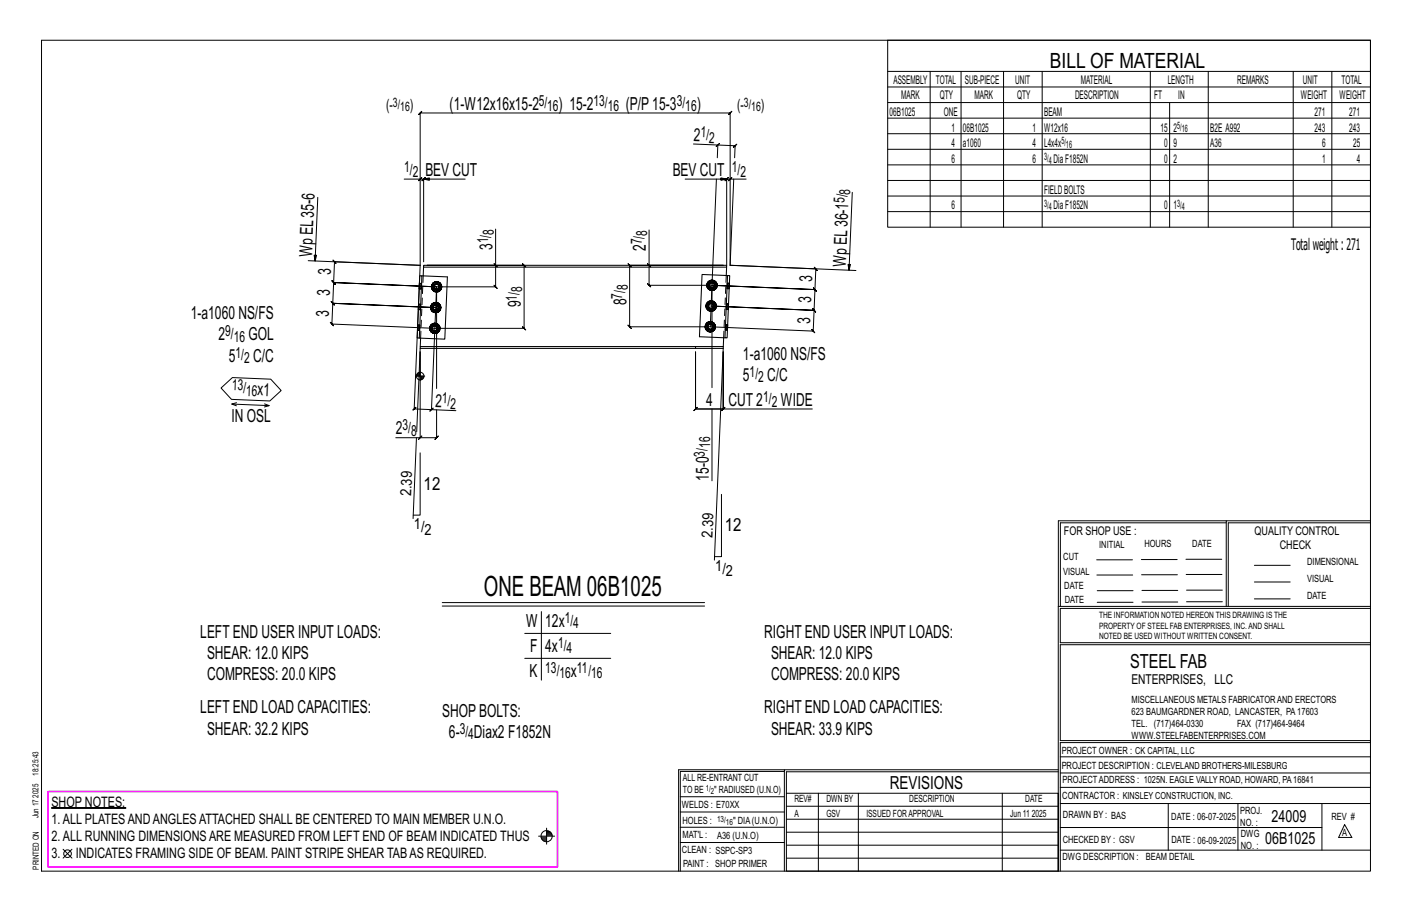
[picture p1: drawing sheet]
<svg xmlns="http://www.w3.org/2000/svg" width="432mm" height="279mm" viewBox="0 0 432 279" stroke-linecap="round" stroke-linejoin="round" font-family="sans-serif">
<path d="M15.7 246.9h22.8v.2h-22.8z" fill="#000" stroke="#000" stroke-width=".31"/>
<g fill="none" stroke="#000" stroke-width=".31">
<path d="M12.7 12.3h406.4v254h-406.4zM271.5 12.3h147.6v57.2h-147.6zM271.5 21.8h147.6M271.5 26.6h147.6M271.5 31.4h147.6M271.5 36.1h147.6M284.5 21.8v47.7M293.9 21.8v47.7M306.9 21.8v47.7M318.7 21.8v47.7M351.8 21.8v47.7M357.7 31.4v38.1"/>
<path d="M369.5 21.8v47.7M395.5 21.8v47.7M407.3 21.8v47.7M123.6 54.7h4.9l-.5 .5 1-1-.5 .5h1.1l-.5 .5 1-1-.5 .5v25.3M129.6 54.7l1.7 .4v-.7l-1.7 .3h12.7M209.5 54.7h12.7l-1.7 .4v-.7l1.7 .3M212.1 44l7.4 .3-.1 3.9M219 44.8l1-.9zM219.1 54.7l-1.9 45.2M219.5 44.3l5.3 .3-.5 .4 1-.9-.5 .5-.1 3.6M224.4 54.7l-1.1 26.4M228.2 54.7h-4.9l.5-.5-1 1 .5-.5h-1.1l.5-.5-1 1 .5-.5v26.4"/>
<path d="M260.6 58.8l-1 23.8-.3-1.8 .8 .1-.5 1.7M271.5 40.9h147.6M271.5 45.6h147.6M271.5 50.4h147.6M271.5 55.2h147.6M271.5 59.9h147.6M94.3 79.7l34.2 1.4M97.2 60.3l-.8 19.5-.3-1.8h.7l-.4 1.8M151.6 70v11.1h-21h29.7l-.5-.5 1 1-.5-.5v19.3l-.5-.5 1 1-.5-.5h-27.3l-31.5-1.3 .5 .5-1-1.1 .5 .6 .3-6.4 .4 .5-.9-1 .5 .5 31.4 1.3-31.4-1.3 .4 .5-.9-1 .5 .5 .2-6.3 .5 .5-.9-1.1 .4 .6 31.5 1.3-31.5-1.3 .5 .5-.9-1.1 .4 .6 .3-6.4 .5 .5-1-1 .5 .5 26.2 1.1M198.5 70.3v10.8h22.7h-28.7l-.5-.5 1 1-.5-.5v18.8l-.5-.5 1 1-.5-.5h24.7M271.5 64.7h147.6M128.5 81.1l-1.8 43.9-.6 .5 1.1-1-.5 .5 5.2 .2"/>
<path d="M128.5 81.1v-46.6l-.5 .5 1-1-.5 .5h94.8l-.5 .5 1-1-.5 .5v46.6M131.6 99.8l.4 .2v.4M131.7 94h.5M131.8 93.4l.5 .2-.1 .4M132 87.7h.5M132 100l.3-.4-.4-.3a1.52 1.52 0 0 0 0 2.1l.4-.3-.3-.3M132.1 87.1l.5 .2-.1 .4M132.2 95.1l.5 .3M132.2 94l.1 .4-.5 .2M132.3 93.6l.2-.3-.3-.3a1.52 1.52 0 0 0 0 2.1l.3-.3-.2-.4M132.4 99l-.5 .3M132.4 88.8l.5 .3"/>
<path d="M132.5 87.7l.1 .4-.5 .2M132.5 94.8l.4 .2-.2 .4 .5 .2M132.6 87.3l.2-.3-.4-.4a1.52 1.52 0 0 0 0 2.2l.4-.4-.2-.3M132.7 92.6l-.5 .4M132.8 88.4l.3 .2-.2 .5 .6 .1M132.9 95l.3 .1v.5l.6-.2M132.9 86.3l-.5 .3M133 98.9l-.6 .1 .2 .4-.3 .2M133 99.3l.4 .1 .2-.4 .5 .3-.4 .3M133.1 88.6l.4 .1v.5l.6-.1M133.2 92.5l-.5 .1 .2 .5-.4 .2M133.2 93l.4 .1 .2-.5 .5 .4-.3 .3"/>
<path d="M133.4 99.4l.3 .2 .3 .8h.5l-.1 .6M133.5 86.2l-.6 .1 .2 .4-.3 .3M133.5 86.7h.4l.2-.4 .5 .3-.4 .4M133.6 99l-.6-.1v.4l-.4 .1M133.6 93.1l.4 .2 .3 .7h.5l-.1 .6M133.8 92.6l-.6-.1v.5l-.3 .1M133.9 86.7l.3 .3 .3 .7h.5l-.1 .6M134 94.8l.3 .3-.5 .3-.2-.4-.4 .1M134.1 99.3l.3 .5-.5 .2M134.1 86.3l-.6-.1v.5h-.4M134.2 94.4l.5 .2-.4 .5M134.2 88.4l.4 .4-.5 .3-.2-.5-.4 .1"/>
<path d="M134.3 94l-.3 .8-.4 .2M134.3 93l.4 .4-.5 .2M134.4 99.8l.1 .6M134.5 88.1l.4 .2-.3 .5M134.5 87.7l-.3 .7-.3 .2M134.6 86.6l.3 .5-.4 .2M134.7 93.4l.1 .6M134.9 87.1l.1 .6M151.1 80.6l1 1zM151.6 81.1v6.6l-.5-.5 1 1-.5-.5h-18.1M198 80.6l1 1zM198.5 81.1v6.1l-.5-.5 1 1-.5-.5h19.2v31.3"/>
<path d="M215.7 99.9h.5M215.8 99.3l.5 .2-.1 .4M215.9 93.6h.5M216.1 93l.4 .2-.1 .4M216.2 99.9l.1 .4-.5 .2M216.2 87.2h.5M216.3 99.5l.2-.3-.4-.4a1.52 1.52 0 0 0 0 2.2l.4-.4-.2-.3M216.3 86.6l.5 .2-.1 .4M216.4 94.6l.5 .4M216.4 93.6l.1 .4-.4 .1M216.5 93.2l.2-.4-.3-.3a1.52 1.52 0 0 0 0 2.1l.3-.3-.2-.3M216.6 98.5l-.5 .3"/>
<path d="M216.7 88.3l.5 .3M216.7 87.2l.1 .4-.5 .2M216.7 94.3l.4 .2-.2 .5 .6 .1M216.8 86.8l.2-.3-.3-.4a1.52 1.52 0 0 0 0 2.2l.3-.4-.2-.3M216.9 92.1l-.5 .4M217 87.9l.3 .3-.1 .4 .5 .1M217.1 94.5l.4 .1v.5l.5-.1M217.2 85.8l-.5 .3M217.2 98.4l-.6 .1 .2 .5-.3 .2M217.2 98.9l.4 .1 .2-.5 .5 .3-.4 .4M217.3 88.2h.4v.5l.6-.1M217.5 92l-.6 .1 .2 .5-.4 .2"/>
<path d="M217.5 92.5l.4 .1 .1-.5 .5 .4-.3 .3M217.6 99l.3 .2 .3 .7h.5l-.1 .6M217.7 85.7l-.5 .1 .1 .5-.3 .2M217.7 86.2l.4 .1 .2-.5 .5 .3-.3 .4M217.8 98.5l-.6-.1v.5l-.4 .1M217.9 92.6l.3 .2 .3 .8h.5l-.1 .5M218 92.1l-.5-.1v.5l-.4 .1M218.1 86.3l.4 .2 .3 .7h.5l-.2 .6M218.2 94.3l.3 .3-.5 .4-.1-.5-.4 .1M218.2 99.9l-.3 .7-.3 .2M218.3 98.8l.3 .5-.5 .2M218.3 85.8l-.6-.1v.5l-.4 .1"/>
<path d="M218.4 94l.5 .1-.4 .5M218.5 87.9l.3 .4-.5 .3-.2-.4h-.4M218.5 93.6l-.3 .7-.3 .2M218.5 92.5l.4 .5-.5 .2M218.6 99.3l.1 .6M218.7 87.6l.4 .2-.3 .5M218.8 87.2l-.3 .7-.4 .3M218.8 86.1l.3 .5-.4 .2M218.9 93l.1 .6M219.1 86.6l.2 .6M223.3 81.1l26.2 1.1-.5-.5 1 1-.5-.5-.3 6.3-.5-.5 1 1-.5-.5-31.5-1.3 31.5 1.3-.5-.5 1 1-.5-.5-.2 6.4-.5-.6 .9 1.1-.4-.5-31.5-1.3 31.5 1.3-.5-.6 .9 1.1-.4-.5-.3 6.3-.5-.5 1 1-.5-.5-31.5-1.3M223.3 81.1l38.5 1.6"/>
<path d="M67.6 118.6l3.5-3.2 11.7 .5 3.2 3.5-3.5 3.2-11.7-.5zM127.1 115h2.8M127.4 114.5v.5M127.6 114.2v.8M127.9 114v1M128.1 113.9v1.1M128.3 113.8v1.2M128.5 116.4v-8.8v26.2h-7.5M128.5 106.5l-1.1 25.4M128.7 115v1.1M128.9 115v1.1M129.1 115v.9"/>
<path d="M129.3 115v.8M129.5 115v.5M131.5 100.4h.5M131.9 101.4l.5 .4M132 100.4v.4l-.4 .2M132.3 101.1l.3 .2-.2 .5 .6 .1M132.6 101.3l.4 .1v.5l.6-.1M133.5 118.8v-31.1l-1.6 37.5 7.5 .3M133.7 101.1l.4 .3-.5 .4-.2-.5-.4 .1M133.9 100.8l.5 .2-.3 .4M134 100.4l-.3 .7-.3 .2M216.1 101l.5 .3"/>
<path d="M216.5 100.6l.3 .2-.2 .5 .6 .1M216.8 100.8l.4 .1v.5l.6-.1M217.9 100.6l.4 .4-.5 .3-.2-.5-.4 .1M218.1 100.3l.5 .2-.3 .5M221.2 106.5l-2.7 64.7M70.9 123.5l11.4 .5-1.4 .4M72.3 123.1l-1.4 .4 1.4 .6M80.9 123.5l1.4 .5M127.4 133.8l-1.1 24.7M128 134.3l1-1zM128.5 138.4v19.1h-2.1M131.4 125.7l1.1-1z"/>
<path d="M133.5 125.3v8.5l.5-.5-1 1 .5-.5h-5M217.7 125v22M221.2 125l.5-.5-1 1zM221.2 125h-8.5l.5-.5-1 1 .5-.5v-17.4v17.4l-.5 .5 1-1-.5 .5h8.5l-.5 .5 1-1-.5 .5v-17.4v17.4h27.2M220.6 151.1v19.1h-2.1M375 159.8h-50.7v25.6M375 159.2h-51.3l-.1 107.1M419.1 159.2h-44.1v26.2M419.1 159.8h-43.5v25.6M335.4 171.1h10.9M335.4 175.8h11M349 171h11"/>
<path d="M349.1 175.7h11M362.7 171h10.9M362.7 175.6h11M383.6 172.8h11M383.6 177.9h11M135.2 184.2h80.3M135.2 185.3h80.3M160.5 193.6h26.3M165.6 187v20.9M323.7 185.4h95.4M335.5 184.1h11M335.5 180.6h11"/>
<path d="M349.2 184h11M349.2 180.5h11M362.9 180.4h10.9M362.9 184h10.9M383.6 183.1h11M419.1 186h-94.9v10.5h94.9M419.1 197.1h-94.9v29.3h94.9v.6h-94.9v39.3M160.5 201.2h26.3M239.9 235.8h-31.9v30.5M239.9 235.3h-32.4v31M323.6 235.3h-83.7v31M323.6 235.9h-83.1v6.6"/>
<path d="M324.2 236.3h94.9M324.2 231.4h94.9M19.3 259.6l2.7 2.7M22 259.6l-2.7 2.7M164.7 255.6h4.9M165.5 255.9h1.7M165.5 256.2h1.7M165.6 256.5h1.6M165.9 256.8h1.3M166.2 257h1M167.2 253.2v4.9M167.2 254.5h1.2"/>
<path d="M167.2 254.2h.9M167.2 254.7h1.4M167.2 255.3h1.6M167.2 255h1.6M208 252.9h31.9M208 257.5h31.9M208 243.6h31.9M208 248.2h31.9M240.5 242.5h83.1v23.8h-83.1zM240.5 258.4h83.1M240.5 254.4h83.1M240.5 250.4h83.1"/>
<path d="M240.5 246.5h83.1M250.3 242.5v23.8M262.5 242.5v23.8M306.5 242.5v23.8M324.2 253h80.1M324.2 245.6h94.9M324.2 259.9h94.9M324.2 240.7h94.9M357.3 245.6v14.3M378.6 245.6v14.3M404.3 245.6v14.3M411.2 252.1l2.2 3.9h-4z"/>
<path d="M240.5 262.3h83.1"/>
<circle cx="128.5" cy="115" r="1.16"/>
<circle cx="167.2" cy="255.6" r="1.71"/>
<circle cx="20.6" cy="261" r="1.17"/>
</g>
<path d="M14.7 242h155.8v23h-155.8z" fill="none" stroke="#f0f" stroke-width=".5"/>
<path d="M128.4 84.3h.6l-.8 19.1-.6-.1zM129 84.3l7.8 .3-.8 19.1-7.8-.3M129.5 81.7l-.1 2.6M129.6 81.1h92.6v.6h-92.7zM222.2 81.7l-.1 2.5M222.5 84.2l.7 .1-.8 19h-.7zM222.5 84.2l-7.8-.3-.8 19 7.8 .4M128.5 105.9h84.2v.6h-84.2zM128.6 103.4l-.1 2.5M212.7 105.9h8.5v.6h-8.5M221.3 103.2l-.1 2.7" fill="none" stroke="#000" stroke-width=".32"/>
<g fill="none" stroke="#000" stroke-width=".31" stroke-dasharray="2 1.4">
<path d="M127.7 99.8v-.3l.7 .1v.3M127.7 99.5v-.1h.7v.2M127.7 99.4h.7M127.9 94.6l.7 .1zM127.9 94.6v-.2M127.9 94.1v.3h.7v.2M128 93.8v-.3h.6v.3M128 93.5v-.3h.7l-.1 .3M128 93.2v-.2h.7v.2M128 93h.7M128.2 88.3l.7 .1zM128.2 88.3v-.2"/>
<path d="M128.2 87.8v.3h.7v.2M128.2 87.5v-.4l.7 .1v.3M128.2 87.1v-.2h.7v.3M128.2 86.9v-.2h.7v.2M128.2 86.7h.7M128.6 94.2v-.4h-.6l-.1 .3 .7 .1v.2M128.9 87.8v-.3h-.7v.3h.7v.3M129.4 84.3l-.8 19.1M131.5 99.8l-.1 .6zM131.6 99.8l.4 .2v.4M131.7 94l.1 .6zM131.7 94l.8-1.3-.8 1.3 .8 1.4-.8-1.4h.5"/>
<path d="M131.8 93.4l-.1 .6zM131.8 94.6l.3 .6zM131.8 94.6l.5-.2-.1-.4M131.8 93.4l.5 .2-.1 .4M131.9 99.2l-.4 .6zM131.9 99.2l.5-.3zM131.9 99.3l.5-.3zM131.9 99.3l.5-.3M131.9 87.7l.1 .6zM132 87.7l.1 .6zM132 87.7l.8-1.3-.8 1.3 .8 1.3-.8-1.3h.5M132 100l.6-.6"/>
<path d="M132 87.1l-.1 .6zM132 88.3l.4 .5zM132.1 88.3l.5-.2-.1-.4M132.1 87.1l.5 .2-.1 .4M132.1 92.9l-.3 .5zM132.1 95.2l.5 .3zM132.1 92.9l.5-.3zM132.2 95.1l.5 .3zM132.2 95.1l.5 .3M132.2 93l.5-.4zM132.2 93l.5-.4M132.2 99.1h1.5z"/>
<path d="M132.3 99.6l-.4-.3-.4 1.1 .1-.6v1.2l.3 .4-.3-.4 .3 .4 .4-.3M132.3 100l-.1 .4zM132.3 100l.3-.3zM132.3 94.4l.6 .6M132.3 93.6l.6-.5M132.4 98.9l.6-.1zM132.4 86.6l-.4 .5zM132.4 88.8l.5 .4zM132.4 86.6l.5-.4zM132.4 88.8l.5 .3zM132.4 88.8l.5 .3M132.4 86.6l.5-.3z"/>
<path d="M132.4 86.6l.5-.3M132.5 94l.1 .4zM132.5 95.4h1.5zM132.5 92.7h1.5zM132.5 93.3l-.3-.3-.5 1 .1-.6v1.2l.4 .5-.4-.5 .4 .5 .3-.3M132.6 93.6l-.1 .4zM132.6 94.4l.3 .3zM132.6 93.6l.3-.3zM132.6 88.1l.5 .5M132.6 87.3l.5-.6M132.6 99.7l.4-.1zM132.6 95.5l.6 .1z"/>
<path d="M132.6 92.6l.6-.2zM132.7 87.7l.1 .4zM132.8 89h1.5zM132.8 86.4h1.5zM132.8 87l-.4-.4-.4 1.1 .1-.6v1.2l.3 .5-.3-.5 .3 .5 .4-.4M132.8 87.3l-.1 .4zM132.8 88.1l.3 .3zM132.8 87.3l.3-.3zM132.9 95l.3 .1v.5l-.5-.2 .5 .2-.5-.2zM132.9 94.7l.3 .1zM132.9 93.3l.3-.1zM132.9 89.2l.6 .1z"/>
<path d="M132.9 86.2l.6-.1zM133 98.9l-.6 .1 .6-.1-.6 .1 .2 .4 .4-.1M133 99.6l.4 .1zM133 98.9l.6 .1-.6-.1 .6 .1-.2 .4-.4-.1zM133 98.8l.6 .1zM133.1 88.6l.4 .1v.5l-.6-.1 .6 .1-.6-.1zM133.1 88.4l.4 .1zM133.1 87l.4-.1zM133.2 92.5l-.5 .1 .5-.1-.5 .1 .2 .5 .3-.1M133.2 95.6l.7-.1zM133.2 95.6l.6-.2zM133.2 95.6l.6-.2"/>
<path d="M133.2 95.1l.4-.1 .2 .4M133.2 94.8l.4-.1zM133.2 93.2l.4 .1zM133.2 92.5l.6 .1-.6-.1 .6 .1-.2 .5-.4-.1zM133.2 92.4l.7 .2zM133.4 99.7l.3 .3zM133.4 99.4l.3 .2M133.5 86.2l-.6 .1 .6-.1-.6 .1 .2 .4h.4M133.5 89.3l.6-.1zM133.5 89.2l.6-.1zM133.5 89.2l.6-.1M133.5 88.7l.4-.1 .2 .5"/>
<path d="M133.5 88.5l.4-.1zM133.5 86.9l.4 .1zM133.5 86.2l.6 .1-.6-.1 .6 .1-.2 .4h-.4zM133.5 86.1l.6 .1zM133.6 99l.5 .3zM133.6 99l.5 .3M133.6 98.9l.5 .3zM133.6 95l.4-.2M133.6 94.7l.3-.3zM133.6 93.3l.3 .3zM133.6 93.1l.4 .2M133.7 100l.1 .4z"/>
<path d="M133.7 99.1l.8 1.3zM133.8 95.4l.5-.3zM133.8 95.4l.5-.3M133.8 92.6l.5 .4zM133.8 92.6l.5 .4M133.9 95.5l.5-.3zM133.9 92.6l.5 .3zM133.9 88.6l.3-.2M133.9 88.4l.3-.3zM133.9 87l.3 .3zM133.9 86.7l.3 .3M133.9 100l.5-.2-.3-.5"/>
<path d="M133.9 93.6l.1 .4zM134 92.7l.8 1.3zM134 94l-.1 .4zM134.1 99.3l-.4 .3 .3 .8h.5l-.1 .6M134.1 89.1l.5-.3zM134.1 89.1l.5-.3M134.1 86.3l.5 .3zM134.1 86.3l.5 .3M134.1 99.2l.4 .6zM134.1 89.2l.5-.4zM134.1 86.2l.5 .4zM134.2 94.4l.5 .2-.4 .5"/>
<path d="M134.2 93.6l.5-.2-.4-.4M134.2 87.3l.1 .4zM134.3 86.4l.7 1.3zM134.3 87.7l-.1 .4zM134.3 95.1l-.3-.3 .3-.8M134.3 93l-.3 .3 .3 .7h.5l-.1 .6M134.4 92.9l.3 .5zM134.4 99.8l.1 .6zM134.4 99.8l.1 .6M134.5 99.8l.1 .6zM134.5 88.1l.4 .2-.3 .5M134.5 87.3l.4-.2-.3-.5"/>
<path d="M134.6 88.8l-.4-.4 .3-.7M134.6 86.6l-.4 .4 .3 .7h.5l-.1 .6M134.6 86.6l.4 .5zM134.7 93.4l.1 .6zM134.7 93.4l.1 .6M134.7 94.6l-.3 .6zM134.8 94l-.8 1.4zM134.8 94l-.1 .6zM134.9 87.1l.1 .6zM134.9 87.1l.1 .6M135 88.3l-.4 .5zM135 87.1l.1 .6z"/>
<path d="M135 87.7l-.7 1.3zM135.1 87.7l-.1 .6zM215.6 99.9l.1 .6zM215.7 99.9l.1 .6zM215.7 99.9l.7-1.3-.7 1.3 .7 1.3-.7-1.3h.5M215.7 99.3l-.1 .6zM215.8 99.3l.5 .2-.1 .4M215.9 93.6l.1 .6zM215.9 93.6l.2 .5zM215.9 93.6l.8-1.4-.8 1.4 .8 1.3-.8-1.3h.5M216 92.9l-.1 .7zM216 94.2l.3 .5z"/>
<path d="M216.1 94.1l.4-.1-.1-.4M216.1 93l.4 .2-.1 .4M216.1 98.8l-.4 .5zM216.1 98.8l.5-.4zM216.1 98.8l.5-.3zM216.1 98.8l.5-.3M216.1 87.2l.2 .6zM216.2 87.2l.1 .6zM216.2 87.2l.8-1.3-.8 1.3 .8 1.3-.8-1.3h.5M216.3 99.5l.5-.5M216.3 86.6l-.2 .6zM216.3 87.8l.3 .5z"/>
<path d="M216.3 87.8l.5-.2-.1-.4M216.3 86.6l.5 .2-.1 .4M216.3 92.4l-.3 .5zM216.3 94.7l.6 .3zM216.3 92.4l.6-.3zM216.4 94.6l.5 .4zM216.4 94.6l.5 .4M216.4 92.5l.5-.4zM216.4 92.5l.5-.4M216.4 99.9l.1 .4zM216.4 98.6h1.6zM216.5 99.2l-.4-.4-.4 1.1 .1-.6v1.2l.3 .5-.3-.5 .3 .5 .4-.4"/>
<path d="M216.5 99.5l-.1 .4zM216.5 99.5l.3-.3zM216.5 94l.6 .5M216.5 93.2l.6-.6M216.6 98.4l.6-.1zM216.6 86.1l-.3 .5zM216.6 88.3l.5 .4zM216.6 86.1l.5-.4zM216.7 88.3l.5 .3zM216.7 88.3l.5 .3M216.7 86.1l.5-.3zM216.7 86.1l.5-.3"/>
<path d="M216.7 93.6l.1 .4zM216.7 94.9h1.5zM216.7 92.2h1.5zM216.7 92.8l-.3-.3-.5 1.1 .2-.6v1.1l.3 .5-.3-.5 .3 .5 .3-.3M216.8 93.2l-.1 .4zM216.8 94l.3 .2zM216.8 93.2l.3-.3zM216.8 87.6l.5 .6M216.8 86.8l.5-.5M216.8 99.2l.4-.1zM216.9 95l.6 .1zM216.9 92.1l.6-.1z"/>
<path d="M216.9 87.2l.1 .4zM217 88.5h1.5zM217 85.9h1.5zM217 86.5l-.3-.4-.5 1.1 .1-.6v1.2l.4 .5-.4-.5 .4 .5 .3-.4M217 86.8l-.1 .4zM217 87.6l.3 .3zM217.1 94.5l.4 .1v.5l-.6-.1 .6 .1-.6-.1zM217.1 94.2l.4 .1zM217.1 92.9l.4-.1zM217.1 88.7l.6 .1zM217.1 85.7l.6-.1zM217.2 98.4l-.6 .1 .6-.1-.6 .1 .2 .5 .4-.1"/>
<path d="M217.2 99.1l.4 .1zM217.2 98.4l.6 .1-.6-.1 .6 .1-.2 .5-.4-.1zM217.2 98.3l.6 .1zM217.3 86.5l-.3 .3zM217.3 88.2h.4v.5l-.5-.1 .5 .1-.5-.1zM217.3 87.9l.4 .1zM217.3 86.5l.4-.1zM217.5 92l-.6 .1 .6-.1-.6 .1 .2 .5 .4-.1M217.5 95.1l.6-.1zM217.5 95.1l.5-.1zM217.5 95.1l.5-.1M217.5 94.6l.4-.1 .1 .5"/>
<path d="M217.5 94.3l.4-.1zM217.5 92.8l.4 .1zM217.5 92l.5 .1-.5-.1 .5 .1-.1 .5-.4-.1zM217.5 92l.6 .1zM217.6 99.2l.3 .3zM217.6 99l.3 .2M217.7 85.7l-.5 .1 .5-.1-.5 .1 .1 .5 .4-.1M217.7 88.8l.6-.1zM217.7 88.7l.6-.1zM217.7 88.7l.6-.1M217.7 88.2h.4l.2 .4M217.7 88l.4-.1z"/>
<path d="M217.7 86.4l.4 .1zM217.7 85.7l.6 .1-.6-.1 .6 .1-.2 .5-.4-.1zM217.7 85.6l.6 .1zM217.8 98.5l.5 .3zM217.8 98.5l.5 .3M217.8 98.4l.5 .4zM217.9 94.5l.3-.2M217.9 94.2l.3-.2zM217.9 92.9l.3 .3zM217.9 92.6l.3 .2M217.9 99.5l.1 .4zM218 98.6l.7 1.3z"/>
<path d="M218 99.9l-.1 .4zM218 95l.5-.4zM218 95l.5-.4M218 92.1l.5 .4zM218 92.1l.5 .4M218.1 95l.5-.3zM218.1 92.1l.5 .3zM218.1 88.2l.4-.3M218.1 87.9l.3-.3zM218.1 86.5l.3 .3zM218.1 86.3l.4 .2M218.1 99.5l.5-.2-.3-.5"/>
<path d="M218.2 93.2l.1 .4zM218.2 92.2l.8 1.4zM218.3 93.6l-.1 .4zM218.3 98.8l-.4 .4 .3 .7h.5l-.1 .6M218.3 88.6l.5-.3zM218.3 88.6l.5-.3M218.3 85.8l.5 .3zM218.3 85.8l.5 .3M218.3 98.8l.4 .5zM218.3 88.7l.6-.4zM218.3 85.7l.6 .4zM218.4 94l.5 .1-.4 .5"/>
<path d="M218.4 93.2l.5-.2-.4-.5M218.4 86.8l.1 .4zM218.5 85.9l.8 1.3zM218.5 87.2l-.1 .4zM218.5 94.6l-.3-.3 .3-.7M218.5 92.5l-.3 .3 .3 .8h.5l-.1 .5M218.6 92.4l.3 .5zM218.6 99.3l.1 .6zM218.6 99.3l.1 .6M218.7 99.3l.1 .6zM218.7 87.6l.4 .2-.3 .5M218.7 86.8l.4-.2-.3-.5"/>
<path d="M218.7 99.9l-.7 1.3zM218.8 99.9l-.1 .6zM218.8 88.3l-.3-.4 .3-.7M218.8 86.1l-.3 .4 .3 .7h.5l-.2 .6M218.9 86.1l.3 .5zM218.9 93l.1 .6zM218.9 93l.1 .6M218.9 94.2l-.3 .5zM218.9 92.9l.2 .7zM219 93.6l-.8 1.3zM219.1 93.6l-.2 .6zM219.1 86.6l.2 .6z"/>
<path d="M219.1 86.6l.2 .6M219.2 87.8l-.3 .5zM219.2 86.6l.1 .6zM219.3 87.2l-.8 1.3zM219.3 87.2l-.1 .6zM221.8 99.8v.3h.7v-.3h-.7v-.3M221.9 99.2l.6 .1zM222.1 93.4v.3l.7 .1v-.4h-.7v-.3M222.1 92.9l.7 .1zM222.4 87.1l-.1 .3h.7v-.3h-.6v-.3M222.4 86.5l.7 .1zM222.5 99.8v-.3h-.7l.1-.2"/>
<path d="M222.5 99.3v.2M222.7 94.6l-.6-.1M222.7 94.4v.2l-.6-.1v-.1M222.8 94.1l-.1 .3h-.6v-.3M222.8 93.8v.3h-.7v-.4M222.8 93.4v-.2l-.7-.1v-.1M222.8 93v.2M223 88.2h-.7M223 88v.2h-.7v-.2M223 87.8v.2h-.7v-.3M223 87.4v.4l-.7-.1v-.3M223 87.1l.1-.3h-.7v-.2"/>
<path d="M223.1 86.6v.2M127.7 100.9l.6 .1zM127.7 100.9v-.1M127.7 100.5v.3h.6v.2M127.7 100.2v-.4l.7 .1v.3M128.4 100.5v-.3h-.7v.3h.7l-.1 .3M131.4 100.4l.1 .6zM131.5 100.4l.1 .6zM131.5 100.4l.7-1.3-.7 1.3 .7 1.3-.7-1.3h.5M131.5 101l.4 .5zM131.6 101l.4-.2v-.4M131.9 101.5l.5 .3z"/>
<path d="M131.9 101.4l.5 .4zM131.9 101.4l.5 .4M132 100.8l.6 .5M132.2 100.4l.1 .4zM132.2 101.7h1.5zM132.3 100.8l.3 .3zM132.4 101.8l.6 .2zM132.6 101.3l.4 .1v.5l-.6-.1 .6 .1-.6-.1zM132.6 101.1l.4 .1zM133 102l.6-.2zM133 101.9l.6-.1zM133 101.9l.6-.1"/>
<path d="M133 101.4l.4-.1 .2 .5M133 101.2l.4-.1zM133.4 101.3l.3-.2M133.4 101.1l.3-.3zM133.6 101.8l.5-.4zM133.6 101.8l.5-.4M133.6 101.8l.5-.3zM133.8 100.4l-.1 .4zM133.9 100.8l.5 .2-.3 .4M134.1 101.4l-.4-.3 .3-.7M134.5 101l-.4 .5zM134.5 100.4l-.8 1.3z"/>
<path d="M134.6 100.4l-.1 .6zM215.7 100.5l.4 .5zM215.8 100.5l.5-.2-.1-.4M216.1 101l.5 .4zM216.1 101l.5 .3zM216.1 101l.5 .3M216.3 100.3l.5 .5M216.4 101.2h1.6zM216.5 100.3l.3 .3zM216.6 101.4l.6 .1zM216.8 100.8l.4 .1v.5l-.6-.1 .6 .1-.6-.1zM216.8 100.6l.4 .1z"/>
<path d="M217.2 101.5l.6-.1zM217.2 101.4l.6-.1zM217.2 101.4l.6-.1M217.2 100.9l.4-.1 .2 .5M217.2 100.7l.4-.1zM217.6 100.8l.3-.2M217.6 100.6l.3-.3zM217.8 101.3l.5-.3zM217.8 101.3l.5-.3M217.8 101.4l.5-.4zM218.1 100.3l.5 .2-.3 .5M218.3 101l-.4-.4 .3-.7"/>
<path d="M218.7 100.5l-.4 .5zM221.3 103.2l.8-19M222.5 100.9h-.7M222.5 100.7v.2h-.7v-.2M222.5 100.4v.3h-.7v-.3M222.5 100.1v.3h-.7v-.3"/>
</g>
<text font-size="8.6" x="147.9" y="182.2">ONE BEAM 06B1025</text>
<text font-size="6.4" x="321.1" y="20.7">BILL OF MATERIAL</text>
<text font-size="5.9" x="345.6" y="204.1">STEEL FAB</text>
<g font-size="5.5">
<text x="137.5" y="33.5">(1-W12x16x15-2</text>
<text x="170.8" y="33.5">) 15-2</text>
<text x="191.4" y="33.5">(P/P15-3</text>
<text x="213.1" y="33.5">)</text>
<text x="212.1" y="43" transform="rotate(2 212.1 43)">2</text>
<text x="130.1" y="53.8">BEV CUT</text>
<text x="205.7" y="53.8">BEV CUT</text>
<text x="150.6" y="76.4" transform="rotate(-90 150.6 76.4)">3</text>
<text x="197.5" y="76.7" transform="rotate(-90 197.5 76.7)">2</text>
<text x="95.4" y="78.7" transform="rotate(-88 95.4 78.7)">WpEL35-6</text>
<text x="258.7" y="81.5" transform="rotate(-88 258.7 81.5)">WpEL36-1</text>
<text x="101.1" y="84.2" transform="rotate(-88 101.1 84.2)">3</text>
<text x="248.3" y="86.3" transform="rotate(-88 248.3 86.3)">3</text>
<text x="100.9" y="90.5" transform="rotate(-88 100.9 90.5)">3</text>
<text x="159.3" y="93.9" transform="rotate(-90 159.3 93.9)">9</text>
<text x="191.6" y="93.3" transform="rotate(-90 191.6 93.3)">8</text>
<text x="248.1" y="92.7" transform="rotate(-88 248.1 92.7)">3</text>
<text x="58.4" y="97.5">1-a1060 NS/FS</text>
<text x="100.6" y="96.9" transform="rotate(-88 100.6 96.9)">3</text>
<text x="247.8" y="99" transform="rotate(-88 247.8 99)">3</text>
<text x="66.8" y="104">2</text>
<text x="76" y="104">GOL</text>
<text x="70" y="110.5">5</text>
<text x="77.4" y="110.5">C/C</text>
<text x="227.2" y="109.9">1-a1060 NS/FS</text>
<text x="227.2" y="116.4">5</text>
<text x="234.6" y="116.4">C/C</text>
<text x="78.7" y="120.9" transform="rotate(2 78.7 120.9)">x1</text>
<text x="133" y="124.3" transform="rotate(2 133 124.3)">2</text>
<text x="215.9" y="124">4</text>
<text x="222.8" y="124">CUT 2</text>
<text x="238.8" y="124">WIDE</text>
<text x="70.7" y="128.9">IN OSL</text>
<text x="121" y="132.8">2</text>
<text x="129.5" y="149.7">12</text>
<text x="216.7" y="147" transform="rotate(-90 216.7 147)">15-0</text>
<text x="221.7" y="162.4">12</text>
<text x="160.9" y="191.7">W</text>
<text x="166.7" y="191.7">12x</text>
<text x="61.3" y="194.9">LEFT END USER INPUT LOADS:</text>
<text x="233.7" y="194.9">RIGHT END USER INPUT LOADS:</text>
<text x="63.3" y="201.4">SHEAR: 12.0 KIPS</text>
<text x="162.1" y="199.3">F</text>
<text x="166.7" y="199.3">4x</text>
<text x="235.8" y="201.4">SHEAR: 12.0 KIPS</text>
<text x="63.3" y="208">COMPRESS: 20.0 KIPS</text>
<text x="161.9" y="206.9">K</text>
<text x="174.6" y="206.9">x</text>
<text x="235.8" y="208">COMPRESS: 20.0 KIPS</text>
<text x="61.3" y="218.1">LEFT END LOAD CAPACITIES:</text>
<text x="135.2" y="219">SHOPBOLTS:</text>
<text x="233.7" y="218.1">RIGHT END LOAD CAPACITIES:</text>
<text x="63.3" y="224.6">SHEAR: 32.2 KIPS</text>
<text x="137.3" y="225.6">6-</text>
<text x="144.9" y="225.6">Diax2 F1852N</text>
<text x="235.8" y="224.6">SHEAR: 33.9 KIPS</text>
<text x="272.2" y="241.1">REVISIONS</text>
</g>
<g font-size="5.1">
<text x="388.9" y="251.3">24009</text>
<text x="386.9" y="258.1">06B1025</text>
</g>
<text font-size="4.9" x="394.8" y="76.4">Totalweight : 271</text>
<g font-size="4.7">
<text x="118.1" y="33.7">(-</text>
<text x="125.3" y="33.7">)</text>
<text x="164.7" y="32.3">5/</text>
<text x="167.4" y="34">16</text>
<text x="181.5" y="32.3">13/</text>
<text x="185.9" y="34">16</text>
<text x="207" y="32.3">3/</text>
<text x="209.6" y="34">16</text>
<text x="225.4" y="33.7">(-</text>
<text x="232.7" y="33.7">)</text>
<text x="214.2" y="41.9" transform="rotate(2 214.2 41.9)">1/</text>
<text x="216.7" y="43.6" transform="rotate(2 216.7 43.6)">2</text>
<text x="123.6" y="52.5">1/</text>
<text x="223.8" y="52.5">1/</text>
<text x="126.2" y="54.2">2</text>
<text x="226.4" y="54.2">2</text>
<text x="260" y="59.5" transform="rotate(-88 260 59.5)">8</text>
<text x="258.3" y="62" transform="rotate(-88 258.3 62)">5/</text>
<text x="151" y="71.8" transform="rotate(-90 151 71.8)">8</text>
<text x="149.3" y="74.4" transform="rotate(-90 149.3 74.4)">1/</text>
<text x="196.3" y="74.7" transform="rotate(-90 196.3 74.7)">7/</text>
<text x="197.9" y="72" transform="rotate(-90 197.9 72)">8</text>
<text x="159.7" y="89.3" transform="rotate(-90 159.7 89.3)">8</text>
<text x="192" y="88.6" transform="rotate(-90 192 88.6)">8</text>
<text x="158" y="91.9" transform="rotate(-90 158 91.9)">1/</text>
<text x="190.3" y="91.2" transform="rotate(-90 190.3 91.2)">7/</text>
<text x="68.9" y="102.8">9/</text>
<text x="71.5" y="104.4">16</text>
<text x="72" y="109.3">1/</text>
<text x="74.7" y="111">2</text>
<text x="70.9" y="119.3" transform="rotate(2 70.9 119.3)">13/</text>
<text x="229.3" y="115.2">1/</text>
<text x="231.9" y="116.8">2</text>
<text x="75.2" y="121.1" transform="rotate(2 75.2 121.1)">16</text>
<text x="135.1" y="123.1" transform="rotate(2 135.1 123.1)">1/</text>
<text x="137.7" y="124.9" transform="rotate(2 137.7 124.9)">2</text>
<text x="233.4" y="122.8">1/</text>
<text x="236" y="124.4">2</text>
<text x="123.1" y="131.6">3/</text>
<text x="125.7" y="133.2">8</text>
<text x="217.2" y="137" transform="rotate(-90 217.2 137)">16</text>
<text x="215.5" y="139.6" transform="rotate(-90 215.5 139.6)">3/</text>
<text x="125.8" y="151.7" transform="rotate(-88 125.8 151.7)">2.39</text>
<text x="126.6" y="161.8">1/</text>
<text x="129.8" y="163.5">2</text>
<text x="217.9" y="164.4" transform="rotate(-88 217.9 164.4)">2.39</text>
<text x="218.7" y="174.5">1/</text>
<text x="222" y="176.2">2</text>
<text x="172.7" y="190.4">1/</text>
<text x="175.3" y="192.1">4</text>
<text x="170.6" y="198.1">1/</text>
<text x="173.3" y="199.7">4</text>
<text x="166.7" y="205.7">13/</text>
<text x="171.1" y="207.3">16</text>
<text x="176.4" y="205.7">11/</text>
<text x="180.8" y="207.3">16</text>
<text x="140.6" y="224.3">3/</text>
<text x="143.2" y="226">4</text>
</g>
<g font-size="4.4">
<text x="15.7" y="251.9">1.ALL PLATESANDANGLESATTACHED SHALL BE CENTERED TO MAIN MEMBER U.N.O.</text>
<text x="15.7" y="246.7">SHOP NOTES:</text>
<text x="15.7" y="257.1">2.ALL RUNNING DIMENSIONSARE MEASURED FROM LEFT END OF BEAM INDICATED THUS</text>
<text x="15.7" y="262.4">3.</text>
<text x="23.2" y="262.4">INDICATES FRAMING SIDE OF BEAM. PAINT STRIPE SHEAR TABAS REQUIRED.</text>
</g>
<text font-size="4.2" x="346" y="209.1">ENTERPRISES, LLC</text>
<g font-size="4">
<text x="120.1" y="32.6">3/</text>
<text x="122.4" y="34">16</text>
<text x="227.5" y="32.6">3/</text>
<text x="229.7" y="34">16</text>
</g>
<g font-size="3.7">
<text x="273.2" y="25.6">ASSEMBLY</text>
<text x="286.2" y="25.6">TOTAL</text>
<text x="295.1" y="25.6">SUB-PIECE</text>
<text x="310.4" y="25.6">UNIT</text>
<text x="330.5" y="25.6">MATERIAL</text>
<text x="357.1" y="25.6">LENGTH</text>
<text x="378.3" y="25.6">REMARKS</text>
<text x="398.4" y="25.6">UNIT</text>
<text x="410.2" y="25.6">TOTAL</text>
<text x="272.1" y="35.5">06B1025</text>
<text x="275.6" y="30.4">MARK</text>
<text x="287.4" y="30.4">QTY</text>
<text x="288.6" y="35.5">ONE</text>
<text x="298" y="30.4">MARK</text>
<text x="311" y="30.4">QTY</text>
<text x="319.3" y="35.5">BEAM</text>
<text x="328.7" y="30.4">DESCRIPTION</text>
<text x="353" y="30.4">FT</text>
<text x="360.3" y="30.4">IN</text>
<text x="397.8" y="30.4">WEIGHT</text>
<text x="402" y="35.5">271</text>
<text x="409.6" y="30.4">WEIGHT</text>
<text x="412.6" y="35.5">271</text>
<text x="290.9" y="40.2">1</text>
<text x="294.5" y="40.2">06B1025</text>
<text x="315.8" y="40.2">1</text>
<text x="319.3" y="40.2">W12x16</text>
<text x="354.9" y="40.2">15</text>
<text x="358.9" y="40.2">2</text>
<text x="370.1" y="40.2">B2E A992</text>
<text x="402" y="40.2">243</text>
<text x="412.6" y="40.2">243</text>
<text x="290.9" y="45">4</text>
<text x="294.5" y="45">a1060</text>
<text x="315.8" y="45">4</text>
<text x="319.3" y="45">L4x4x</text>
<text x="356" y="45">0</text>
<text x="358.9" y="45">9</text>
<text x="370.1" y="45">A36</text>
<text x="404.3" y="45">6</text>
<text x="413.8" y="45">25</text>
<text x="290.9" y="49.7">6</text>
<text x="315.8" y="49.7">6</text>
<text x="322.2" y="49.7">DiaF1852N</text>
<text x="356" y="49.7">0</text>
<text x="358.9" y="49.7">2</text>
<text x="404.3" y="49.7">1</text>
<text x="415" y="49.7">4</text>
<text x="319.3" y="59.3">FIELDBOLTS</text>
<text x="290.9" y="64">6</text>
<text x="322.2" y="64">DiaF1852N</text>
<text x="356" y="64">0</text>
<text x="358.9" y="64">1</text>
<text x="325.3" y="163.4">FOR SHOP USE :</text>
<text x="383.7" y="163.4">QUALITY CONTROL</text>
<text x="391.4" y="167.8">CHECK</text>
</g>
<g font-size="3.1">
<text x="360" y="39.4">5/</text>
<text x="361.4" y="40.5">16</text>
<text x="324.6" y="44.1">5/</text>
<text x="326" y="45.3">16</text>
<text x="319.3" y="48.9">3/</text>
<text x="320.7" y="50">4</text>
<text x="319.3" y="63.2">3/</text>
<text x="320.7" y="64.3">4</text>
<text x="360" y="63.2">3/</text>
<text x="361.4" y="64.3">4</text>
<text x="336.2" y="167.4">INITIAL</text>
<text x="350" y="167.1">HOURS</text>
<text x="364.6" y="167.2">DATE</text>
<text x="325.2" y="171.3">CUT</text>
<text x="399.8" y="172.8">DIMENSIONAL</text>
<text x="325.1" y="175.8">VISUAL</text>
<text x="399.8" y="177.9">VISUAL</text>
<text x="325.5" y="180">DATE</text>
<text x="325.7" y="184.4">DATE</text>
<text x="399.8" y="183.1">DATE</text>
<text x="346" y="215">MISCELLANEOUS METALS FABRICATORAND ERECTORS</text>
<text x="346" y="218.6">623 BAUMGARDNER ROAD, LANCASTER, PA17603</text>
<text x="346" y="225.8">WWW.STEELFABENTERPRISES.COM</text>
<text x="346" y="222.2">TEL. (717)464-0330</text>
<text x="378.3" y="222.2">FAX (717)464-9464</text>
<text x="324.7" y="230.5">PROJECT OWNER : CK CAPITAL, LLC</text>
<text x="208.8" y="238.8">ALL RE-ENTRANT CUT</text>
<text x="324.7" y="235.1">PROJECT DESCRIPTION : CLEVELAND BROTHERS-MILESBURG</text>
<text x="324.9" y="239.5">PROJECTADDRESS : 1025N. EAGLE VALLY ROAD, HOWARD, PA16841</text>
<text x="208.8" y="242.5">TO BE</text>
<text x="218.4" y="242.5">&quot; RADIUSED (U.N.O)</text>
<text x="242.9" y="245.3">REV#</text>
<text x="252.7" y="245.3">DWN BY</text>
<text x="278.1" y="245.3">DESCRIPTION</text>
<text x="313.5" y="245.3">DATE</text>
<text x="324.9" y="244.2">CONTRACTOR : KINSLEY CONSTRUCTION, INC.</text>
<text x="208.5" y="247">WELDS : E70XX</text>
<text x="208.7" y="251.7">HOLES :</text>
<text x="224.2" y="251.8">&quot; DIA(U.N.O)</text>
<text x="242.9" y="249.9">A</text>
<text x="252.7" y="249.9">GSV</text>
<text x="264.9" y="249.9">ISSUED FORAPPROVAL</text>
<text x="309" y="249.9">Jun 11</text>
<text x="315.5" y="249.9">2025</text>
<text x="325.1" y="250">DRAWN BY : BAS</text>
<text x="358.2" y="250.5">DATE : 06-07-2025</text>
<text x="379.3" y="248.9">PROJ.</text>
<text x="407.2" y="250.5">REV #</text>
<text x="208.7" y="256.3">MAT'L :</text>
<text x="219.3" y="256.4">A36 (U.N.O)</text>
<text x="325" y="257.6">CHECKED BY : GSV</text>
<text x="358.3" y="257.7">DATE : 06-09-2025</text>
<text x="379.3" y="252.5">NO. :</text>
<text x="379.5" y="255.9">DWG</text>
<text x="410.5" y="255.5">A</text>
<text x="208.6" y="260.7">CLEAN : SSPC-SP3</text>
<text x="324.9" y="262.9">DWG DESCRIPTION :</text>
<text x="350.4" y="263">BEAM DETAIL</text>
<text x="379.5" y="259.5">NO. :</text>
<text x="208.9" y="265">PAINT : SHOP PRIMER</text>
</g>
<g font-size="2.7">
<text x="336.1" y="189">THE INFORMATION NOTED HEREON THIS DRAWING IS THE</text>
<text x="336.1" y="195.4">NOTED BE USED WITHOUT WRITTEN CONSENT.</text>
<text x="336.1" y="192.2">PROPERTY OF STEEL FAB ENTERPRISES, INC.AND SHALL</text>
</g>
<g font-size="2.6">
<text x="215.9" y="241.8">1/</text>
<text x="217.4" y="242.7">2</text>
<text x="219.3" y="251.1">13/</text>
<text x="222" y="252.1">16</text>
</g>
<g font-size="2.5">
<text x="11.7" y="237.1" transform="rotate(-90 11.7 237.1)">18:25:43</text>
<text x="11.8" y="243.8" transform="rotate(-90 11.8 243.8)">2025</text>
<text x="11.8" y="250.1" transform="rotate(-90 11.8 250.1)">Jun 17</text>
<text x="11.9" y="265.8" transform="rotate(-90 11.9 265.8)">PRINTED ON</text>
</g>
</svg>
